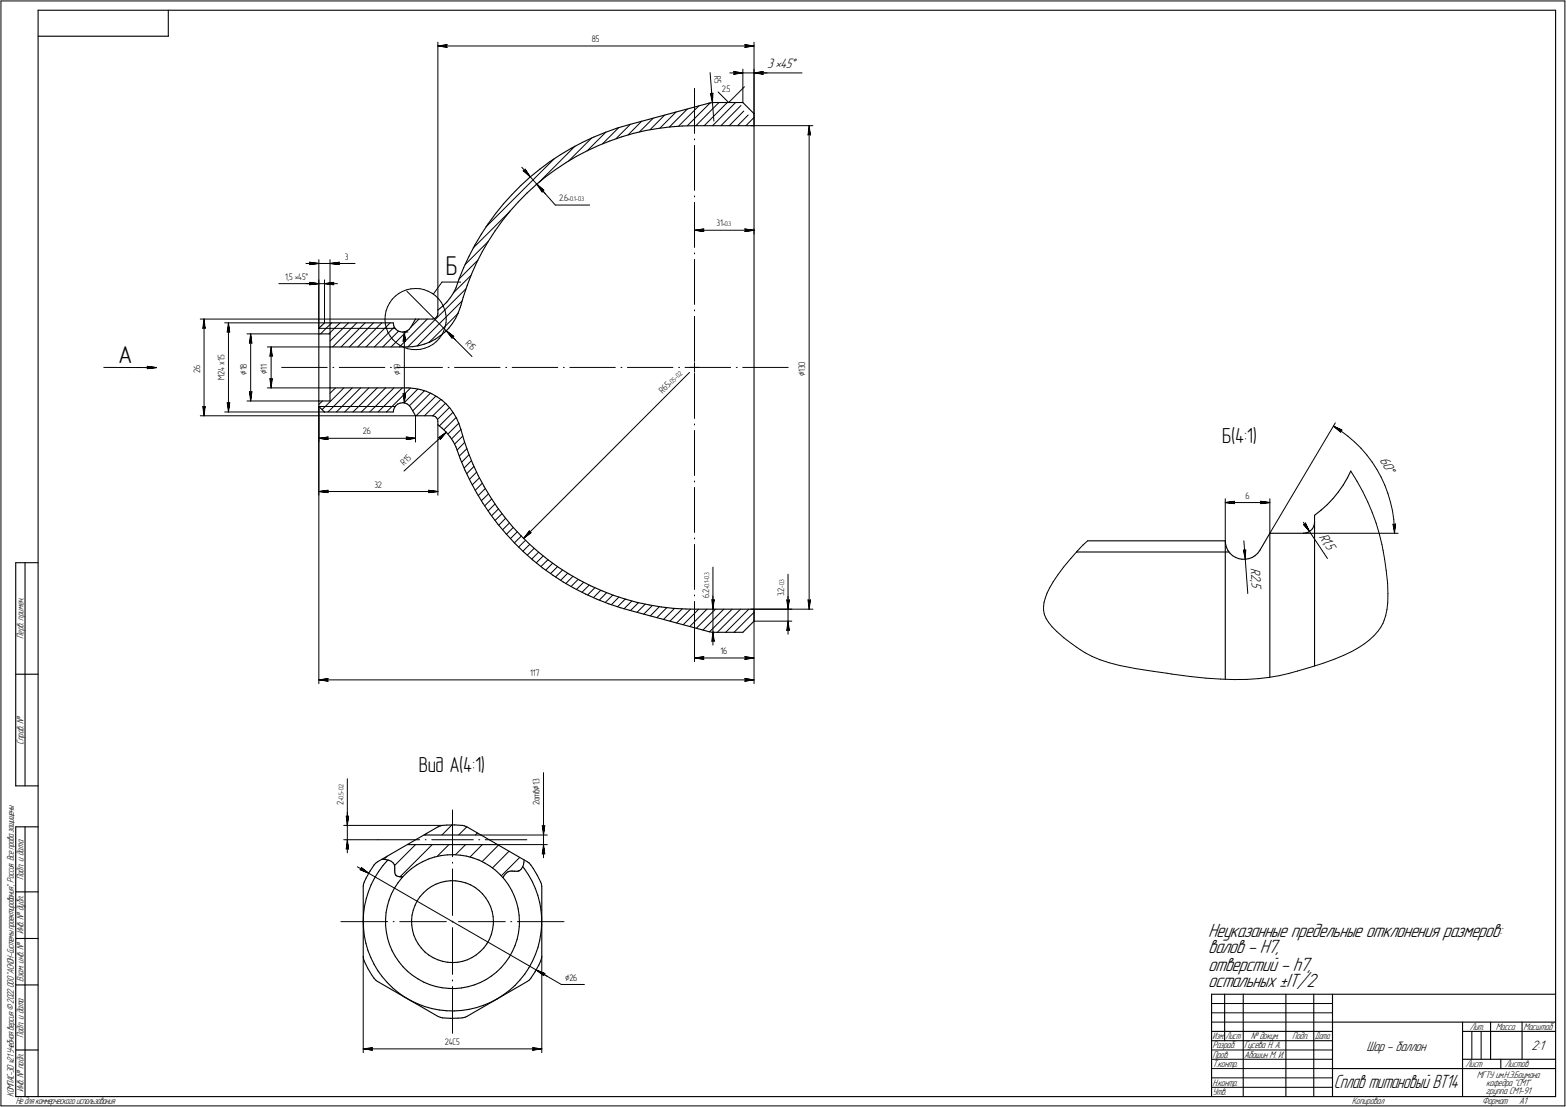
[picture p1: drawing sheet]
<svg xmlns="http://www.w3.org/2000/svg" width="842mm" height="595mm" viewBox="0 0 842 595" stroke-linecap="round" stroke-linejoin="round" font-family="sans-serif">
<g fill="none" stroke="#000" stroke-width=".59">
<path d="M20 6v584zM20 6h817zM20 19h71zM91 6v13zM837 6v584zM381 55h1zM382 55h2zM384 55h15zM399 55l6 6zM307 80l6-3zM313 77l6-3zM319 74l7-3z"/>
<path d="M322 78l6-2zM326 71l6-2zM328 76l6-2zM332 69l6-2zM334 74l7-2zM338 67l43-12zM341 72l6-2zM347 70l7-1zM354 69l6-1zM360 68h7zM367 68h6zM373 68h32z"/>
<path d="M405 68v259zM405 61v7zM280 100l5-5zM280 100l-5 5zM285 95l5-4zM288 99l5-4zM290 91l6-4zM293 95l6-4zM296 87l5-4zM299 91l5-4zM301 83l6-3zM304 87l6-3z"/>
<path d="M310 84l6-3zM316 81l6-3zM267 115l-4 5zM270 119l-4 5zM271 110l-4 5zM274 113l-4 6zM275 105l-4 5zM279 109l-5 4zM283 104l5-5zM283 104l-4 5zM252 138l-3 6zM255 132l-3 6z"/>
<path d="M259 126l-4 6zM259 135l-3 6zM263 120l-4 6zM263 130l-4 5zM266 124l-3 6zM242 160l-2 2zM244 157l-2 3zM245 155l-1 2zM247 150l-2 5zM249 160l-1 4zM249 144l-2 6zM251 154l-2 6z"/>
<path d="M254 147l-3 7zM256 141l-2 6zM171 179v37zM171 179h6zM171 177v2zM171 177l3-3zM174 174h37zM177 179v8zM211 174l1 1zM212 175v1zM212 176l1 1zM213 177l1 1z"/>
<path d="M214 178h1zM215 178l1 1zM216 179l2-1zM218 178h1zM219 178l1-1zM221 176l-1 1zM221 176h.1M223 172l-2 4zM223 172h9zM232 172l1-1zM233 171h1zM235 170l-1 1z"/>
<path d="M235 169v1zM235 168v1zM235 167v1zM235 167l3-2zM238 165l2-3zM239 179l2-3zM243 174l-2 2zM245 171l-2 3zM246 168l-1 3zM247 165l-1 3zM248 164l-1 1zM177 187v22z"/>
<path d="M177 187h42zM219 187l3-1zM222 186h3zM225 186l3-1zM228 185l3-1zM231 184l3-2zM234 182l3-1zM237 181l2-2zM171 216h6zM171 216v3zM171 219l3 2zM177 209h42z"/>
<path d="M177 209v7zM212 219v1zM213 218l1-1zM213 218l-1 1zM214 217h1zM215 217l1-1zM216 216l2 1zM218 217h1zM219 209h1zM219 217l1 1zM220 209h3zM220 218l1 1z"/>
<path d="M221 219l2 5zM223 209h3zM226 209l3 1zM229 210l3 2zM232 212l3 1zM235 213l3 2zM238 215l2 2zM240 217l2 3zM242 220l2 2zM174 221h37zM212 220l-1 1zM223 224h9z"/>
<path d="M232 224h1zM233 224h1zM234 224l1 1zM235 225v1zM235 226v1zM235 227v1zM235 228l3 2zM238 230l2 2zM240 232l2 3zM242 235l2 2zM244 237l1 3zM244 222l2 3z"/>
<path d="M246 225l1 3zM247 228l1 3zM248 231l2 6zM250 237l2 7zM245 240l2 7zM247 247l3 6zM250 253l3 6zM252 244l2 6zM253 259l3 6zM254 250l3 6zM257 256l3 5zM725 257l-3 4z"/>
<path d="M726 253l-1 4zM256 265l4 6zM260 271l4 5zM260 261l4 6zM264 276l4 6zM264 267l3 6zM267 273l4 5zM271 278l5 5zM707 277v4zM707 277l3-3zM710 274l4-3zM717 268l-3 3z"/>
<path d="M720 264l-3 4zM722 261l-2 3zM268 282l4 5zM272 287l5 5zM276 283l4 5zM277 292l4 5zM280 288l5 5zM281 297l6 4zM285 293l5 4zM290 297l5 4zM579 297h82zM585 291h74z"/>
<path d="M659 291v2zM659 291v74zM659 293l1 1zM660 294v2zM660 296l1 1zM661 297l2 2zM663 299l1 1zM664 300h2zM673 300l2-1zM675 299l1-1zM677 296l-1 2zM677 296h.1"/>
<path d="M683 287l-5 9zM683 287h18zM683 287v77zM701 287h1zM702 287l2-1zM704 286l1-1zM706 284l-1 1zM706 283v1zM707 282l-1 1zM707 281v1zM707 281v77zM8 303v119z"/>
<path d="M8 303h12zM13 303v119zM287 301l5 4zM292 305l5 4zM295 301l5 4zM297 309l6 4zM300 305l6 4zM303 313l6 3zM306 309l6 3zM309 316l6 3zM312 312l6 3zM315 319l6 3z"/>
<path d="M318 315l6 3zM324 318l6 2zM666 300l2 1zM668 301h2zM670 301l2-1zM672 300h1zM321 322l6 3zM327 325l7 2zM330 320l6 2zM334 327l4 1zM336 322l7 2zM338 328l43 12z"/>
<path d="M343 324l6 1zM349 325l7 1zM356 326l6 1zM362 327h7zM369 327h4zM373 327h32zM381 340h2zM383 340h1zM384 340h15zM399 340l6-6zM405 327v7zM8 362h12z"/>
<path d="M8 422h12zM8 444v146zM8 444h12zM13 444v146zM219 454h49zM228 449h31zM236 444h1zM237 444h1zM237 460h3zM238 444h2zM240 444l5-1zM240 460l4-1z"/>
<path d="M244 459l3 1zM245 443l4 1zM247 460h4zM249 444h1zM250 444h1zM251 444l33 19zM8 479h12zM195 477v37zM195 476v1zM196 474l-1 2zM197 472l-1 2zM198 479l-1 4z"/>
<path d="M199 468l-2 4zM200 476l-2 3zM201 465l-2 3zM201 472l-1 4zM202 464l1-1zM202 464l-1 1zM203 463l33-19zM204 469l-3 3zM205 462h2zM206 465l-2 4zM207 462h1zM208 462h1z"/>
<path d="M209 462l-3 3zM209 462l1 1zM210 463l1 1zM211 464l1 1zM212 465h.1M212 478l-2 3zM212 465v1zM212 466v1zM212 467h.1M212 467v1zM212 468h.1M212 468v1z"/>
<path d="M212 469h.1M212 469l1 1zM213 470h.1M213 471h.1M213 471h1zM214 475l-2 3zM214 471h1zM215 471h.1M216 471h.1M216 472l-2 3zM219 469l2-2zM219 469l-3 3z"/>
<path d="M221 467l3-2zM224 465l3-2zM227 463l3-1zM228 480l2-2zM228 480l-2 2zM230 478l2-1zM230 462l4-1zM232 477l2-2zM234 461l3-1zM234 475l3-1zM237 474h3zM240 474l2-1z"/>
<path d="M242 473l3 1zM245 474h3zM248 474l2 1zM250 475l3 1zM251 460l3 1zM253 476l2 1zM254 461l4 1zM255 477l3 2zM258 479l2 2zM258 462l3 2zM261 464l3 2zM264 466l2 2z"/>
<path d="M266 468l3 2zM269 470l2 3zM271 472h.1M271 471v1zM271 473l2 3zM271 470v1zM272 469h1zM272 469l-1 1zM273 469h.1M273 476l2 3zM274 469h.1M274 469v-1z"/>
<path d="M274 468h1zM275 468h.1M275 479l2 3zM276 468h.1M276 468h1zM277 468h.1M277 468h1zM278 468h1zM279 468h.1M279 468l1-1zM281 466l1 1zM281 466l-1 1z"/>
<path d="M282 465l-1 1zM282 464v1zM282 462v2zM282 467l2 3zM284 463v1zM284 470l2 4zM284 464l1 1zM285 465l2 2zM286 474l2 4zM287 467l2 3zM288 478l1 3zM289 470l2 4z"/>
<path d="M291 474v1zM291 475v2zM291 477v37zM195 495v4zM195 491v4zM195 499l1 4zM196 487l-1 4zM197 483l-1 4zM207 494v4zM207 498l1 3zM208 491l-1 3zM208 487v4z"/>
<path d="M209 484l-1 3zM210 481l-1 3zM221 495v2zM221 497l1 3zM222 492l-1 3zM222 489v3zM223 487l-1 2zM224 484l-1 3zM226 482l-2 2zM260 481l1 2zM261 483l2 2zM263 485l1 2z"/>
<path d="M264 487l1 3zM265 490v3zM265 500l-1 2zM265 493v2zM265 497v3zM265 495v2zM277 482l1 3zM278 485l1 4zM279 489v3zM279 492v3zM279 498v4zM279 495v3z"/>
<path d="M289 481l1 4zM290 485l1 4zM291 489v4zM291 497v4zM291 493v4zM8 505h12zM195 514v2zM195 516l1 1zM196 517l2 3zM196 503l1 4zM197 507l1 4zM198 511l1 4z"/>
<path d="M199 515l2 3zM201 518l2 4zM208 501v4zM208 505l1 3zM209 508l2 3zM211 511l2 3zM213 514l1 3zM214 517l3 3zM217 520l2 2zM222 500l1 3zM223 503l1 2zM224 505l1 3z"/>
<path d="M225 508l2 2zM227 510l1 2zM228 512l3 1zM231 513l2 2zM233 515l2 1zM235 516l3 1zM238 517h3zM241 517h2zM243 517h3zM246 517h3zM249 517l2-1zM251 516l3-1z"/>
<path d="M254 515l2-2zM256 513l2-1zM258 512l2-2zM262 507l-2 3zM263 505l-1 2zM264 502l-1 3zM272 517l-2 3zM274 515l-2 2zM276 512l-2 3zM277 508l-1 4zM278 505l-1 3zM279 502l-1 3z"/>
<path d="M286 517l-2 3zM288 513l-2 4zM289 509l-1 4zM290 519l-2 3zM290 505l-1 4zM291 517l-1 2zM291 501l-1 4zM291 515v2zM291 514v1zM8 530h12zM198 520l2 4zM200 524l1 2z"/>
<path d="M201 526l1 1zM202 527l1 1zM203 528l33 18zM203 522l3 3zM206 525l2 3zM208 528l3 3zM211 531l3 3zM214 534l3 2zM217 536l4 2zM219 522l3 2zM221 538l4 2zM222 524l3 2z"/>
<path d="M225 540l3 1zM225 526l3 2zM228 528l3 1zM231 529l3 1zM234 530l4 1zM238 531h3zM241 531h4zM245 531h3zM248 531l4-1zM252 530h3zM255 530l3-2zM258 528l3-1z"/>
<path d="M261 527l3-2zM264 539l3-2zM264 525l3-2zM267 523l3-3zM267 537l4-2zM271 535l3-3zM274 532l3-2zM280 527l-3 3zM282 524l-2 3zM284 528l1-1zM284 520l-2 4zM285 526v1z"/>
<path d="M288 522l-3 4zM652 535h185zM652 535v55zM659 535v24zM669 535v55zM691 535v55zM706 535v55zM717 535v55zM228 541l4 1zM232 542l4 1zM236 546l1 1zM236 543h4z"/>
<path d="M237 547h1zM238 547h4zM240 543h4zM242 547h4zM244 543h4zM246 547h3zM248 543h4zM249 547h1zM250 547l1-1zM251 546l33-18zM252 543l4-1zM256 542l4-2z"/>
<path d="M260 540l4-1zM652 554h65zM652 559h65zM717 549h120zM786 549v41zM786 554h16zM802 549v20zM802 554h35zM818 549v20zM8 564h12zM717 574h69zM786 574h51z"/>
<path d="M786 569h51zM807 569v5zM8 590h12zM20 590h817z"/>
</g>
<g fill="none" stroke="#000" stroke-width=".54">
<path d="M1 1v594zM1 1h841zM842 1v594zM235 25l5-1zM235 25h5zM235 25h170zM235 23v144zM240 25h.1M240 24v1zM382 39l1 16zM392 39h7zM394 39h5z"/>
<path d="M394 39h1zM394 40l5-1zM395 39l-1 1zM399 39h6zM399 37v18zM400 25h5zM400 24l1 1zM400 24l5 1zM401 25h-1zM405 23v38zM405 39l5 1zM405 39h5z"/>
<path d="M405 39h7zM405 39h26zM405 37v24zM410 39v1zM410 39h.1M370 59l-10 9zM373 47v25zM376 57l-3 2zM382 50l1 1zM382 50l1 5zM383 48v7zM383 51v-1z"/>
<path d="M383 55l1 10zM383 50v5zM386 49l6 6zM387 55l-13 13zM391 55l-12 13zM396 55l-13 13zM398 57l-10 11zM400 60l-8 8zM400 47l-8 8zM309 78l-19 20zM333 69l-9 8zM339 67l-8 8z"/>
<path d="M344 71l7-8zM345 65l-7 8zM357 62l-7 8zM364 60l-9 9zM365 68l8-9zM370 68l3-4zM373 78v24zM373 75h.1M373 64l9-9zM402 62l-5 6zM404 68h33zM405 63l-4 5z"/>
<path d="M435 73v-1zM435 68l1 5zM435 72l1 1zM435 68v5zM435 68v259zM281 90l4 5zM281 92h1zM281 92l4 3zM282 91l3 4zM282 91v1zM285 95l4 4zM289 99l3 4z"/>
<path d="M289 99l3 3zM289 99l4 5zM289 99l10 11zM306 87l12-13zM316 81l10-10zM292 102v1zM292 102h.1M299 110h18zM373 109v24zM373 105v1zM171 140v37zM177 140v39z"/>
<path d="M254 133l20-19zM261 122l37-37zM262 130l-12 12zM373 139v25zM373 136h.1M373 124l5-1zM373 124h5zM373 124h32zM373 123v3zM378 124h.1M378 123v1zM400 124h5z"/>
<path d="M400 123l1 1zM400 123l5 1zM401 124h-1zM405 123v3zM150 152h21zM165 142h6zM165 152h6zM166 141l5 1zM166 141l1 1zM166 142h5zM166 152h5zM166 152h1z"/>
<path d="M166 153l5-1zM167 142h-1zM167 152l-1 1zM171 142h6zM171 152h3zM171 150v27zM174 152l5 1zM174 152h5zM174 152h7zM174 150v24zM177 142h5zM177 142l5-1z"/>
<path d="M177 142h7zM177 142h14zM179 152v1zM179 152h.1M182 142h.1M182 141v1zM213 159l1-1zM213 159l-2 2zM214 158l2-1zM216 157l3-1zM219 156l2-1zM219 157l21 21z"/>
<path d="M221 155h2zM223 155h3zM226 155l2 1zM228 156l2 1zM230 157l2 1zM232 158l2 1zM234 159l2 2zM238 152l-5 6zM238 152h10zM244 157l9-9zM247 150l10-10zM108 172h115z"/>
<path d="M109 177l1-1zM110 172v5zM110 176v1zM110 172l-1 5zM110 172v52zM121 174h53zM122 179l1-1zM123 174l1 5zM123 178l1 1zM123 174l-1 5zM123 174v47zM133 179h38z"/>
<path d="M135 179v5zM135 179l-1 5zM135 179v37zM171 177h42zM172 179l3-2zM175 177l3-3zM177 179l3-2zM180 177l3-3zM184 177l3-3zM192 174l-3 3zM196 174l-3 3zM198 177l3-3z"/>
<path d="M202 177l3-3zM207 172v2zM207 169v3zM207 174l1 2zM208 167l-1 2zM208 176l1 3zM208 165v2zM209 179l1 2zM210 163l-2 2zM210 174l-3 3zM211 161l-1 2zM212 176l-1 1z"/>
<path d="M217 178h2zM217 178l1 5zM217 178v5zM217 178v39zM221 176l4-4zM236 161l1 2zM237 163l1 2zM238 165l1 2zM239 178l-1 2zM239 167l1 2zM239 176v2zM240 169v3z"/>
<path d="M240 173l-1 3zM240 178l3 4zM240 178l4 3zM240 178l5 5zM240 178l14 14zM240 172v1zM373 170v24zM373 167h.1M56 198h28zM79 198h5zM79 197l1 1zM79 197l5 1z"/>
<path d="M80 198h-1zM134 184h1zM135 184h.1M144 187h33zM145 192l1-1zM146 187v5zM146 191v1zM146 187l-1 5zM146 187v22zM151 198h25zM177 183l7-6zM179 187l10-10z"/>
<path d="M179 198h.1M182 198h25zM183 187l10-10zM188 187l10-10zM192 187l10-10zM197 187l10-10zM201 187l10-10zM206 187l8-9zM210 181l1 2zM210 198h.1M210 187l9-9zM211 183l2 1z"/>
<path d="M213 184l2 2zM213 198h25zM215 187l15-15zM215 186l2 1zM217 183h.1M217 187h2zM217 183h1zM219 187l2 1zM219 187l32-32zM221 188h3zM224 188h2zM224 186l24-24z"/>
<path d="M226 188l2-1zM228 187l3-1zM231 186l2-1zM231 184l15-16zM233 185l2-1zM236 182l-1 2zM238 180l-2 2zM241 198h.1M243 181v1zM243 181h1zM244 198h25zM272 198h.1"/>
<path d="M275 198h25zM303 198h.1M306 198h25zM334 198h.1M337 198h25zM365 198h.1M368 198h25zM371 198h5zM373 197v1zM373 195v5zM396 198h.1M399 198h25z"/>
<path d="M109 219l1 5zM109 219h1zM110 219h.1M110 219v5zM122 216l1 5zM122 216l1 1zM123 217l1-1zM124 216l-1 5zM133 216h38zM134 211l1 5zM134 211h1zM135 211h.1"/>
<path d="M135 211v5zM144 209h33zM145 204l1 5zM145 204h1zM146 204h.1M146 204v5zM171 219h42zM171 218v150zM171 218v20zM171 219v47zM171 217l2-1zM175 219l10-10z"/>
<path d="M177 211l3-2zM179 219l10-10zM184 219l10-10zM188 219l10-10zM193 219l10-10zM197 219l10-10zM202 219l10-10zM206 219l10-10zM211 219l10-10zM217 212v5zM217 212h.1M217 217l8-8z"/>
<path d="M217 212h1zM218 212l-1 5zM220 218l8-8zM237 215l-9 9zM373 201v24zM108 224h115zM121 221h53zM171 236l5-1zM171 236h5zM171 236h52zM173 220l2-1zM176 236h.1"/>
<path d="M176 221l3-2zM176 235v1zM181 221l3-2zM185 221l3-2zM190 221l3-2zM194 221l3-2zM199 221l3-2zM203 221l3-2zM208 221l3-2zM218 236h5zM218 235l1 1zM218 235l5 1z"/>
<path d="M219 236h-1zM222 221l9-10zM223 224v14zM224 224l10-11zM233 224l7-7zM235 225l7-6zM235 228v38zM236 235h1zM236 235l4-3zM236 229l8-7zM237 235v1zM239 231l6-7z"/>
<path d="M240 232l-3 4zM241 233l6-6zM244 239l5-5zM248 231l-5 5zM250 238l-4 4zM373 231v25zM373 228h.1M717 229l5 2zM717 229l4 3zM718 227l-35 60zM721 231h1zM721 231v1z"/>
<path d="M721 232l4 3zM725 235l3 3zM728 238l4 3zM217 253l23-21zM247 245l4-4zM251 255l4-4zM252 244l-4 4zM252 258l4-4zM253 248l-3 4zM259 260l-3 4zM373 259h.1M726 253l4 6z"/>
<path d="M730 259l3 5zM732 241l3 4zM735 245l3 3zM738 248l2 4zM740 252l3 5zM743 257l2 4zM171 264h5zM171 264l5 1zM171 264h64zM176 264v1zM176 264h.1M230 265l5-1z"/>
<path d="M230 264h1zM230 264h5zM231 264l-1 1zM254 261l4-4zM257 266l4-3zM259 269l4-3zM261 272l3-4zM262 275l4-4zM264 277l4-3zM266 280l4-4zM272 279l-4 3zM373 262v24z"/>
<path d="M659 270l5-1zM659 270l5 1zM659 270h24zM659 268v23zM663 270l1 1zM664 269l-1 1zM678 271l5-1zM678 269v1zM678 269l5 1zM678 270v1zM683 268v19zM733 264l2 6z"/>
<path d="M735 270l3 5zM738 275l2 6zM745 261l1 4zM746 265l2 5zM748 270l1 5zM749 275v4zM749 279l1 5zM270 285l4-4zM272 287l4-3zM274 290l4-4zM277 292l3-4zM279 294l4-4z"/>
<path d="M281 296l4-3zM282 289l4-3zM282 289l89-89zM284 298l3-3zM285 285l-3 4zM285 285v1zM285 286h1zM373 293v24zM373 289v1zM579 297l-3 3zM579 296v1zM580 295l-1 1z"/>
<path d="M582 293l-2 2zM582 293l3-2zM669 296h.1M669 296l1 5zM669 291l1 10zM669 296h1zM670 296v5zM701 287h51zM701 282l3 4zM701 282h1zM701 281l3 5zM702 281v1z"/>
<path d="M702 281l2 5zM704 286l10 14zM740 281l2 6zM742 287l1 6zM743 293l1 3zM744 296l1 5zM749 282l1 5zM749 282h1zM750 282h.1M750 284v3zM750 282v5zM286 301l4-4z"/>
<path d="M288 303l4-4zM291 305l4-4zM293 306l4-3zM296 308l4-3zM299 310l4-4zM305 308l-4 4zM307 315l4-4zM308 310l-4 4zM310 317l4-4zM313 318l4-3zM316 320l4-4zM323 317l-4 4z"/>
<path d="M326 319l-4 4zM373 320h.1M383 305v22zM424 309v18zM563 319l-1 2zM564 316l-1 3zM566 313l-2 3zM569 309l-3 4zM572 305l-3 4zM576 300l-4 5zM670 301l1 18zM745 301v6z"/>
<path d="M745 307l1 7zM746 314v5zM746 319v5zM325 324l5-4zM332 326l4-4zM333 321l-4 4zM336 327l4-4zM339 328l4-4zM343 329l4-4zM346 330l5-4zM355 326l-5 5zM357 333l6-6z"/>
<path d="M359 327l-6 5zM360 334l7-7zM364 335l7-8zM371 337l2-3zM373 323v25zM373 330l-6 6zM374 338l11-11zM376 327l-3 3zM378 339l11-12zM380 327l-7 7zM382 340l12-13zM383 322v1z"/>
<path d="M383 322v5zM383 340v5zM383 340l1 5zM383 340v7zM383 323l1-1zM383 320v7zM383 327v13zM384 322l-1 5zM386 340l12-13zM390 340l13-13zM395 340l10-11zM404 327h33z"/>
<path d="M405 327h21zM405 334h21zM405 334v34zM423 322l1 1zM423 322l1 5zM423 339l1-1zM424 323v-1zM424 321v6zM424 334l-1 5zM424 338v1zM424 334v5zM424 334v7z"/>
<path d="M424 327v7zM424 322v5zM435 322v5zM435 322v1zM435 323l1-1zM436 322l-1 5zM561 328l1 2zM561 326v2zM561 324v2zM562 330v1zM562 331l1 1zM562 321l-1 3z"/>
<path d="M563 332l1 3zM564 335l2 2zM566 337l2 3zM568 340l4 3zM741 340l-2 2zM742 337l-1 3zM744 335l-2 2zM744 334v1zM745 331l-1 3zM746 328l-1 3zM746 324v4zM373 354l5-1z"/>
<path d="M373 354h5zM373 354h32zM373 348v8zM378 354h.1M378 353v1zM383 345v-1zM383 344l1 1zM400 354h5zM400 353l1 1zM400 353l5 1zM401 354h-1zM572 343l4 3z"/>
<path d="M576 346l3 2zM579 348l2 1zM581 349l3 2zM584 351l3 2zM587 353l4 2zM591 355l5 1zM596 356l6 2zM602 358l9 1zM611 359l9 2zM704 359l7-2zM711 357l6-3zM717 354l6-2z"/>
<path d="M723 352l4-2zM727 350l4-2zM731 348l3-2zM734 346l3-2zM737 344l2-2zM171 366l5-1zM171 366h5zM171 366h234zM176 366h.1M176 365v1zM400 366h5zM400 365l1 1z"/>
<path d="M400 365l5 1zM401 366h-1zM620 361l8 1zM628 362h2zM630 362l10 2zM640 364l8 1zM648 365h8zM656 365h8zM664 365h6zM670 365h7zM677 365l5-1zM682 364l6-1z"/>
<path d="M688 363l5-1zM693 362l5-1zM698 361l6-2zM187 419v25zM292 415v34zM186 439h1zM186 439l1 5zM187 439h.1M187 437v7zM187 439v5zM243 435v26zM185 451h18z"/>
<path d="M185 444h53zM186 456h1zM187 451l-1 5zM187 456h.1M187 451v5zM187 451v7zM187 444v7zM203 451h23zM229 451h.1M230 448l-1 1zM232 451h23zM243 443l-5 6z"/>
<path d="M245 459l5-5zM247 449l4-5zM257 448l-1 1zM257 451h1zM259 449h35zM259 454l-6 7zM261 451h22zM268 454h26zM268 454l-9 9zM274 458l-9 9zM292 444h.1M292 444v5z"/>
<path d="M292 459h.1M292 444h1zM292 442v7zM292 454v5zM292 459h1zM292 454l1 5zM292 454v7zM292 449v5zM293 444l-1 5zM192 466l6 3zM194 468v-1zM194 468l4 1z"/>
<path d="M194 466l4 3zM194 466v1zM198 469l90 52zM208 460l-1 2zM212 465l11-11zM215 471l17-17zM235 460l6-6zM243 467v25zM243 464h.1M270 471l9-10zM183 495h25zM211 495h1z"/>
<path d="M215 495h25zM243 495h1zM243 499v25zM243 495v1zM247 495h25zM275 495h.1M278 495h25zM195 514v52zM291 514v52zM243 530v25zM243 527h.1M288 521l4 4z"/>
<path d="M288 521l5 2zM288 521l6 4zM288 521l14 8zM292 524v1zM292 524l1-1zM302 529h12zM652 539h65zM652 544h65zM652 549h65zM791 554v15zM796 554v15zM195 564l5-1z"/>
<path d="M195 564l5 1zM195 564h96zM200 564v1zM200 563v1zM286 565l5-1zM286 563l1 1zM286 563l5 1zM287 564l-1 1zM652 564h65zM652 569h65zM652 574h65zM652 579h65z"/>
<path d="M1 595h841zM652 585h65z"/>
</g>
<g fill="#000" stroke="#000" stroke-width=".54">
<path d="M235 25h5zM236 25h4zM237 25h3zM237 25h3zM238 25h2zM239 25h1zM239 25h1z"/>
<path d="M239 24h1zM239 24h1zM238 24h2zM237 24h3zM237 25h3zM236 25h4z"/>
<path d="M395 39h1zM395 39h1zM395 39h2zM395 39h3zM395 39h3zM395 39h4z"/>
<path d="M395 39h4zM395 39h4zM395 39h3zM395 39h3zM395 40h2zM395 40h1zM395 40h1z"/>
<path d="M401 24h1zM401 24h1zM401 24h2zM401 24h3zM401 25h3zM401 25h4z"/>
<path d="M401 25h4zM401 25h4zM401 25h3zM401 25h3zM401 25h2zM401 25h1zM401 25h1z"/>
<path d="M405 39h5zM406 39h4zM407 39h3zM407 39h3zM408 40h2zM409 40h1zM409 40h1z"/>
<path d="M409 39h1zM409 39h1zM408 39h2zM407 39h3zM407 39h3zM406 39h4z"/>
<path d="M382 51h1zM382 51h1zM382 51h1zM382 51h1zM382 51h1zM382 51h1zM382 51h1zM382 51h1zM382 51h1zM382 51h1zM382 51h1zM382 51h1zM382 52h1zM382 52h1zM382 52h1zM382 52h1zM382 52h1zM382 52h1zM382 52h1z"/>
<path d="M435 70h1zM435 70h1zM435 70h1zM435 70h1zM435 70h1zM435 71h1zM435 71h1zM435 71h1zM435 71h1zM435 71h1zM435 71h1zM435 71h1zM435 71h1zM435 71h1zM435 71h1zM435 71h1zM435 71h1zM435 72h1zM435 72h1zM435 72h1zM435 72h1zM435 72h1zM435 72h1zM435 72h1zM435 72h1zM435 72h1z"/>
<path d="M281 92h1zM282 92h1zM282 92h1zM282 92h1zM282 92h1zM282 92h1zM282 93h1zM282 93h1zM282 93h1zM283 93h1zM283 93h1zM283 93h1z"/>
<path d="M282 91h1zM282 91h1zM282 92h1zM282 92h1zM282 92h1zM282 92h1zM282 92h1zM282 92h1zM282 92h1zM283 93h1zM283 93h1zM283 93h1zM283 93h1zM283 93h1zM283 93h1zM283 93h1z"/>
<path d="M290 101h1zM290 101h1zM290 101h1zM290 101h1zM290 101h1zM291 101h1zM291 102h1zM291 102h1zM291 102h1zM291 102h1zM291 102h1zM291 102h1zM291 102h1z"/>
<path d="M290 101h1zM290 101h1zM290 101h1zM290 101h1zM290 101h1zM290 102h1zM290 102h1zM290 102h1zM291 102h1zM291 102h1zM291 102h1zM291 102h1zM291 102h1zM291 103h1zM291 103h1zM291 103h1z"/>
<path d="M373 124h5zM374 124h4zM375 124h3zM375 124h3zM376 124h2zM377 124h1zM377 124h1z"/>
<path d="M377 123h1zM377 123h1zM376 123h2zM375 124h3zM375 124h3zM374 124h4z"/>
<path d="M401 123h1zM401 123h1zM401 123h2zM401 124h3zM401 124h3zM401 124h4z"/>
<path d="M401 124h4zM401 124h4zM401 124h3zM401 124h3zM401 124h2zM401 124h1zM401 124h1z"/>
<path d="M167 141h1zM167 141h1zM167 141h2zM167 141h3zM167 141h3zM167 142h4z"/>
<path d="M167 152h1zM167 152h1zM167 152h2zM167 152h3zM167 152h3zM167 152h4z"/>
<path d="M167 142h4zM167 142h4zM167 142h3zM167 142h2zM167 142h2zM167 142h1z"/>
<path d="M167 152h4zM167 153h4zM167 153h3zM167 153h2zM167 153h2zM167 153h1z"/>
<path d="M174 152h5zM175 153h4zM176 153h3zM177 153h2zM177 153h2zM178 153h1z"/>
<path d="M177 142h5zM178 142h4zM179 142h3zM180 142h2zM180 142h2zM181 142h1z"/>
<path d="M178 152h1zM178 152h1zM177 152h2zM176 152h3zM176 152h3zM175 152h4z"/>
<path d="M181 141h1zM181 141h1zM180 141h2zM179 141h3zM179 141h3zM178 142h4z"/>
<path d="M109 175h1zM109 175h1zM109 175h1zM109 175h1zM109 175h1zM109 175h1zM109 175h1zM109 175h1zM109 175h1zM109 175h1zM109 176h1zM109 176h1zM109 176h1zM109 176h1zM109 176h1zM109 176h1zM109 176h1zM109 176h1zM109 176h1z"/>
<path d="M122 177h1zM122 177h1zM122 177h1zM122 177h1zM122 177h1zM122 177h1zM122 177h1zM122 177h1zM122 177h1zM122 177h1zM122 178h1zM122 178h1zM122 178h1zM122 178h1zM122 178h1zM122 178h1zM122 178h1zM122 178h1zM122 178h1z"/>
<path d="M123 178h1zM123 178h1zM123 178h1zM123 178h1z"/>
<path d="M217 181h1zM217 181h1zM217 181h1zM217 181h1zM217 181h1zM217 181h1zM217 182h1zM217 182h1zM217 182h1zM217 182h1zM217 182h1zM217 182h1zM217 182h1zM217 182h1zM217 182h1zM217 182h1zM217 182h1zM217 182h1zM217 183h1zM217 183h1zM217 183h1zM217 183h1zM217 183h1zM217 183h1zM217 183h1z"/>
<path d="M241 179h1zM241 179h1zM241 179h1zM241 179h1zM241 179h1zM242 180h1zM242 180h1zM242 180h1zM242 180h1zM242 180h1zM242 180h1zM242 180h1zM242 180h1zM243 180h1zM243 181h1zM243 181h1zM243 181h1zM243 181h1zM243 181h1zM243 181h1z"/>
<path d="M242 180h1zM242 181h1zM242 181h1zM242 181h1zM242 181h1zM242 181h1zM242 181h1zM242 181h1z"/>
<path d="M79 197h1zM79 197h1zM79 197h2zM79 197h3zM80 197h2zM80 197h3zM80 198h4z"/>
<path d="M80 198h4zM80 198h3zM80 198h3zM80 198h2zM79 198h2zM79 198h2zM79 198h1z"/>
<path d="M134 183h1zM134 183h1zM134 183h1zM134 183h1zM134 183h1zM134 183h1zM134 183h1zM134 183h1zM134 183h1zM134 183h1zM134 183h1zM134 184h1zM134 184h1zM134 184h1zM134 184h1zM134 184h1zM134 184h1zM134 184h1zM134 184h1z"/>
<path d="M145 190h1zM145 190h1zM145 190h1zM145 190h1zM145 190h1zM145 190h1zM145 190h1zM145 190h1zM145 190h1zM145 190h1zM145 190h1zM145 191h1zM145 191h1zM145 191h1zM145 191h1zM145 191h1zM145 191h1zM145 191h1zM145 191h1z"/>
<path d="M109 219h1zM109 219h1zM109 219h1zM109 219h1zM109 219h1zM109 219h1zM109 219h1zM109 219h1zM109 220h1zM109 220h1zM109 220h1zM109 220h1zM109 220h1zM109 220h1zM109 220h1zM109 220h1zM109 220h1zM109 220h1zM109 220h1z"/>
<path d="M122 217h1zM122 217h1zM122 217h1zM122 217h1zM122 217h1zM122 217h1zM122 217h1zM122 217h1zM122 218h1zM122 218h1zM122 218h1zM122 218h1zM122 218h1zM122 218h1zM122 218h1zM122 218h1zM122 218h1zM122 218h1zM122 218h1z"/>
<path d="M123 217h1zM123 217h1zM123 217h1zM123 217h1z"/>
<path d="M134 211h1zM134 211h1zM134 211h1zM134 211h1zM134 211h1zM134 211h1zM134 211h1zM134 211h1zM134 212h1zM134 212h1zM134 212h1zM134 212h1zM134 212h1zM134 212h1zM134 212h1zM134 212h1zM134 212h1zM134 212h1zM134 212h1z"/>
<path d="M145 204h1zM145 204h1zM145 204h1zM145 204h1zM145 204h1zM145 204h1zM145 204h1zM145 204h1zM145 205h1zM145 205h1zM145 205h1zM145 205h1zM145 205h1zM145 205h1zM145 205h1zM145 205h1zM145 205h1zM145 205h1zM145 205h1z"/>
<path d="M217 212h1zM217 212h1zM217 212h1zM217 212h1zM217 212h1zM217 213h1zM217 213h1zM217 213h1zM217 213h1zM217 213h1zM217 213h1zM217 213h1zM217 213h1zM217 213h1zM217 213h1zM217 213h1zM217 213h1zM217 214h1zM217 214h1zM217 214h1zM217 214h1zM217 214h1zM217 214h1zM217 214h1z"/>
<path d="M171 236h5zM172 236h4zM173 236h3zM173 236h3zM174 236h2zM175 236h1zM175 236h1z"/>
<path d="M175 235h1zM175 235h1zM174 235h2zM173 235h3zM173 235h3zM172 236h4z"/>
<path d="M219 235h1zM219 235h1zM219 235h2zM219 235h3zM219 235h3zM219 236h4z"/>
<path d="M219 236h4zM219 236h4zM219 236h3zM219 236h3zM219 236h2zM219 236h1zM219 236h1z"/>
<path d="M238 234h1zM238 234h1zM237 234h1zM237 234h1zM237 234h1zM237 234h1zM237 235h1zM237 235h1zM236 235h1zM236 235h1zM236 235h1zM236 235h1zM236 235h1zM236 235h1z"/>
<path d="M238 234h1zM238 234h1zM237 235h1zM237 235h1zM237 235h1zM237 235h1zM237 235h1zM237 235h1zM237 235h1zM237 235h1z"/>
<path d="M718 230h1zM718 230h1zM718 230h1zM719 230h1zM719 230h1zM719 230h1zM719 231h1zM719 231h1zM720 231h1zM720 231h1zM720 231h1zM720 231h1zM720 231h1zM720 231h1zM721 231h1z"/>
<path d="M718 230h1zM718 230h1zM718 230h1zM719 231h1zM719 231h1zM719 231h1zM719 231h1zM719 231h1zM720 231h1zM720 231h1zM720 231h1zM720 231h1zM720 232h1zM720 232h1zM720 232h1zM720 232h1zM720 232h1z"/>
<path d="M171 264h5zM172 264h4zM173 264h3zM174 264h2zM174 265h2zM175 265h1z"/>
<path d="M175 264h1zM175 264h1zM174 264h2zM173 264h3zM173 264h3zM172 264h4z"/>
<path d="M231 264h1zM231 264h1zM231 264h2zM231 264h3zM231 264h3zM231 264h4z"/>
<path d="M231 264h4zM231 264h4zM231 264h3zM231 264h2zM231 265h2zM231 265h1z"/>
<path d="M659 270h4zM660 270h3zM660 270h4zM661 270h3zM662 271h2zM663 271h1zM663 271h1z"/>
<path d="M663 270h1zM663 270h1zM662 270h2zM661 270h3zM661 270h3zM660 270h4zM660 270h3z"/>
<path d="M678 270h1zM678 270h1zM678 270h2zM678 270h2zM678 270h3zM678 270h4zM678 270h4z"/>
<path d="M678 270h5zM678 270h4zM678 270h3zM678 270h3zM678 271h2zM678 271h1zM678 271h1z"/>
<path d="M284 286h1zM284 286h1zM284 286h1zM284 286h1zM284 286h1zM284 286h1zM284 286h1zM284 287h1zM283 287h1zM283 287h1zM283 287h1zM283 287h1zM283 287h1zM283 287h1zM283 288h1z"/>
<path d="M285 286h1zM284 287h1zM284 287h1zM284 287h1zM284 287h1zM284 287h1zM284 287h1zM284 287h1zM283 288h1zM283 288h1zM283 288h1zM283 288h1zM283 288h1z"/>
<path d="M669 296h1zM669 296h1zM669 296h1zM669 296h1zM669 296h1zM669 297h1zM669 297h1zM669 297h1zM669 297h1zM669 297h1zM669 297h1zM669 297h1zM669 297h1zM669 297h1zM669 297h1z"/>
<path d="M701 282h1zM701 282h1zM701 282h1zM701 282h1zM701 282h1zM701 282h1zM701 282h1zM701 283h1zM701 283h1zM702 283h1zM702 283h1zM702 283h1zM702 283h1zM702 283h1zM702 284h1zM702 284h1zM702 284h1z"/>
<path d="M702 282h1zM702 282h1zM702 282h1zM702 283h1zM702 283h1zM702 283h1zM702 283h1zM702 283h1zM702 283h1zM702 283h1z"/>
<path d="M749 282h1zM749 282h1zM749 282h1zM749 282h1zM749 282h1zM749 283h1zM749 283h1zM749 283h1zM749 283h1zM749 283h1zM749 283h1zM749 283h1zM749 283h1zM749 283h1zM749 283h1zM749 283h1zM749 283h1zM749 284h1zM749 284h1zM749 284h1z"/>
<path d="M383 342h1zM383 342h1zM383 342h1zM383 343h1zM383 343h1zM383 343h1zM383 343h1zM383 343h1zM383 343h1zM383 343h1zM383 343h1zM383 343h1zM383 343h1zM383 343h1zM383 343h1zM383 344h1zM383 344h1zM383 344h1zM383 344h1zM383 344h1zM383 344h1zM383 344h1zM383 344h1zM383 344h1z"/>
<path d="M383 323h1zM383 323h1zM383 323h1zM383 323h1zM383 323h1zM383 323h1zM383 323h1zM383 324h1zM383 324h1zM383 324h1zM383 324h1zM383 324h1zM383 324h1zM383 324h1zM383 324h1zM383 324h1zM383 324h1zM383 324h1zM383 324h1zM383 325h1zM383 325h1zM383 325h1zM383 325h1zM383 325h1z"/>
<path d="M423 323h1zM423 323h1zM423 323h1zM423 323h1zM423 323h1zM423 323h1zM423 323h1zM423 323h1zM423 324h1zM423 324h1zM423 324h1zM423 324h1zM423 324h1zM423 324h1zM423 324h1zM423 324h1zM423 324h1zM423 324h1zM423 324h1z"/>
<path d="M423 337h1zM423 337h1zM423 337h1zM423 337h1zM423 337h1zM423 337h1zM423 338h1zM423 338h1zM423 338h1zM423 338h1zM423 338h1zM423 338h1zM423 338h1zM423 338h1zM423 338h1zM423 338h1zM423 338h1zM423 338h1zM423 339h1z"/>
<path d="M435 323h1zM435 323h1zM435 323h1zM435 323h1zM435 323h1zM435 323h1zM435 323h1zM435 323h1zM435 324h1zM435 324h1zM435 324h1zM435 324h1zM435 324h1zM435 324h1zM435 324h1zM435 324h1zM435 324h1zM435 324h1zM435 324h1zM435 324h1zM435 325h1zM435 325h1zM435 325h1zM435 325h1zM435 325h1zM435 325h1z"/>
<path d="M373 354h5zM374 354h4zM375 354h3zM375 354h3zM376 354h2zM377 354h1zM377 354h1z"/>
<path d="M377 353h1zM377 353h1zM376 353h2zM375 353h3zM375 354h3zM374 354h4z"/>
<path d="M401 353h1zM401 353h1zM401 353h2zM401 353h3zM401 354h3zM401 354h4z"/>
<path d="M401 354h4zM401 354h4zM401 354h3zM401 354h3zM401 354h2zM401 354h1zM401 354h1z"/>
<path d="M171 366h5zM172 366h4zM173 366h3zM173 366h3zM174 366h2zM175 366h1zM175 366h1z"/>
<path d="M175 365h1zM175 365h1zM174 365h2zM173 365h3zM173 365h3zM172 365h4z"/>
<path d="M401 365h1zM401 365h1zM401 365h2zM401 365h3zM401 365h3zM401 365h4z"/>
<path d="M401 366h4zM401 366h4zM401 366h3zM401 366h3zM401 366h2zM401 366h1zM401 366h1z"/>
<path d="M186 439h1zM186 439h1zM186 439h1zM186 439h1zM186 440h1zM186 440h1zM186 440h1zM186 440h1zM186 440h1zM186 440h1zM186 440h1zM186 440h1z"/>
<path d="M186 455h1zM186 455h1zM186 455h1zM186 455h1zM186 455h1zM186 456h1zM186 456h1zM186 456h1zM186 456h1zM186 456h1zM186 456h1zM186 456h1z"/>
<path d="M292 457h1zM292 457h1zM292 457h1zM292 457h1zM292 457h1zM292 457h1zM292 457h1zM292 457h1zM292 457h1zM292 457h1zM292 457h1zM292 458h1zM292 458h1zM292 458h1zM292 458h1zM292 458h1zM292 458h1zM292 458h1zM292 458h1zM292 458h1zM292 458h1zM292 458h1zM292 458h1zM292 459h1zM292 459h1z"/>
<path d="M292 444h1zM292 444h1zM292 444h1zM292 444h1zM292 445h1zM292 445h1zM292 445h1zM292 445h1zM292 445h1zM292 445h1zM292 445h1zM292 445h1zM292 445h1zM292 445h1zM292 445h1zM292 446h1zM292 446h1zM292 446h1zM292 446h1zM292 446h1zM292 446h1zM292 446h1zM292 446h1zM292 446h1zM292 446h1zM292 446h1z"/>
<path d="M194 467h1zM194 467h1zM194 468h1zM194 468h1zM194 468h1zM194 468h1zM194 468h2zM195 468h1zM195 468h1zM195 468h1zM195 468h1zM195 468h1zM196 468h1zM196 469h1zM196 469h1z"/>
<path d="M194 467h1zM194 467h1zM194 467h1zM194 467h1zM194 467h1zM194 467h1zM195 467h1zM195 467h1zM195 468h1zM195 468h1zM195 468h1zM195 468h1zM196 468h1zM196 468h1zM196 468h1zM196 468h1z"/>
<path d="M289 522h1zM290 522h1zM290 522h1zM290 523h1zM290 523h1zM291 523h1zM291 523h1zM291 523h1zM291 523h1zM291 523h1zM291 523h2zM292 523h1zM292 523h1zM292 523h1zM292 524h1z"/>
<path d="M290 523h1zM290 523h1zM290 523h1zM290 523h1zM290 523h1zM291 523h1zM291 523h1zM291 523h1zM291 524h1zM291 524h1zM291 524h1z"/>
<path d="M195 564h5zM196 564h4zM197 564h3zM197 564h3zM198 564h2zM198 564h2zM199 564h1z"/>
<path d="M199 563h1zM198 564h2zM198 564h2zM197 564h3zM196 564h4z"/>
<path d="M286 563h1zM287 563h1zM287 564h2zM287 564h2zM287 564h3zM287 564h4z"/>
<path d="M287 564h4zM287 564h4zM287 564h3zM287 564h2zM287 564h2zM287 564h1zM287 564h1zM286 564h1z"/>
</g>
<text font-size="14.6" x="240" y="148">Б</text>
<text font-size="13.1" x="64" y="195">A</text>
<g font-size="11.7">
<text x="657" y="238">Б(4:1)</text>
<text x="225" y="415">Вид А(4:1)</text>
</g>
<g font-size="10.9">
<text x="650" y="504">Неуказанные предельные отклонения размеров:</text>
<text x="650" y="512">валов - H7,</text>
<text x="650" y="522">отверстий - h7,</text>
<text x="650" y="531">остальных ±IT/2</text>
</g>
<text font-size="10.8" x="717" y="585">Сплав титановый ВТ14</text>
<g font-size="7.8">
<text x="412" y="37">3 •45Å</text>
<text x="742" y="247" transform="rotate(60 742 247)">60Å</text>
<text x="709" y="288" transform="rotate(56 709 288)">R1,</text>
<text x="712" y="294" transform="rotate(56 712 294)">5</text>
<text x="672" y="305" transform="rotate(86 672 305)">R2,</text>
<text x="673" y="313" transform="rotate(86 673 313)">5</text>
<text x="735" y="565">Шар - баллон</text>
<text x="824" y="564">2:1</text>
</g>
<g font-size="5.5">
<text x="133" y="201" transform="rotate(-90 133 201)">Ç18</text>
<text x="144" y="201" transform="rotate(-90 144 201)">Ç11</text>
<text x="215" y="201" transform="rotate(-90 215 201)">Ç19</text>
<text x="433" y="202" transform="rotate(-90 433 202)">Ç130</text>
<text x="304" y="527">Ç26</text>
</g>
<g font-size="5.4">
<text x="13" y="343" transform="rotate(-90 13 343)">Перв. примен.</text>
<text x="13" y="400" transform="rotate(-90 13 400)">Справ. №</text>
<text x="13" y="473" transform="rotate(-90 13 473)">Подп. и дата</text>
<text x="13" y="502" transform="rotate(-90 13 502)">Инв. № дубл.</text>
<text x="13" y="528" transform="rotate(-90 13 528)">Взам. инв. №</text>
<text x="790" y="554">Лит.</text>
<text x="804" y="554">Масса</text>
<text x="819" y="554">Масштаб</text>
<text x="13" y="558" transform="rotate(-90 13 558)">Подп. и дата</text>
<text x="652" y="564">Разраб.</text>
<text x="669" y="564">Гусева Н. А.</text>
<text x="673" y="559">№ докум.</text>
<text x="695" y="559">Подп.</text>
<text x="652" y="569">Пров.</text>
<text x="669" y="569">Абашин М. И.</text>
<text x="652" y="574">Т.контр.</text>
<text x="788" y="574">Лист</text>
<text x="809" y="574">Листов</text>
<text x="794" y="579">МГТУ им.Н.Э.Баумана</text>
<text x="13" y="587" transform="rotate(-90 13 587)">Инв. № подл.</text>
<text x="652" y="584">Н.контр.</text>
<text x="799" y="588">группа СМ1-91</text>
<text x="799" y="584">кафедра &quot;СМ1&quot;</text>
<text x="7" y="590" transform="rotate(-90 7 590)">КОМПАС-3Dv21 Учебнаяверсия©2022ООО&quot;АСКОН-Системыпроектирования&quot;, Россия. Всеправазащищены.</text>
<text x="8" y="594">Недлякоммерческогоиспользования</text>
<text x="652" y="589">Утв.</text>
<text x="727" y="594">Копировал</text>
<text x="797" y="594">Формат</text>
<text x="817" y="594">A1</text>
</g>
<g font-size="5.3">
<text x="652" y="559">Изм.</text>
<text x="659" y="559">Лист</text>
<text x="707" y="559">Дата</text>
</g>
<g font-size="5.1">
<text x="318" y="23">85</text>
<text x="384" y="41" transform="rotate(86 384 41)">R5</text>
<text x="388" y="50">2.5</text>
<text x="301" y="108">2.6</text>
<text x="385" y="122">31</text>
<text x="185" y="140">3</text>
<text x="153" y="150">1,5 •45Å</text>
<text x="250" y="185" transform="rotate(45 250 185)">R15</text>
<text x="108" y="200" transform="rotate(-90 108 200)">26</text>
<text x="121" y="204" transform="rotate(-90 121 204)">M24 х1.5</text>
<text x="356" y="212" transform="rotate(-45 356 212)">R65</text>
<text x="195" y="234">26</text>
<text x="217" y="250" transform="rotate(-43 217 250)">R15</text>
<text x="201" y="262">32</text>
<text x="670" y="268">6</text>
<text x="381" y="321" transform="rotate(-90 381 321)">6.2</text>
<text x="422" y="321" transform="rotate(-90 422 321)">3.2</text>
<text x="388" y="352">16</text>
<text x="285" y="363">117</text>
<text x="185" y="433" transform="rotate(-90 185 433)">2</text>
<text x="290" y="433" transform="rotate(-90 290 433)">2отвÇ1.3</text>
<text x="239" y="562">24C5</text>
</g>
<g font-size="3.7">
<text x="305" y="108">+0.1-0.3</text>
<text x="389" y="122">+0.3</text>
<text x="366" y="202" transform="rotate(-45 366 202)">2</text>
<text x="361" y="207" transform="rotate(-45 361 207)">+0.</text>
<text x="363" y="205" transform="rotate(-45 363 205)">5-0.</text>
<text x="381" y="317" transform="rotate(-90 381 317)">+0.1-0.3</text>
<text x="422" y="316" transform="rotate(-90 422 316)">-0.3</text>
<text x="185" y="431" transform="rotate(-90 185 431)">+0.5-0.2</text>
</g>
</svg>
